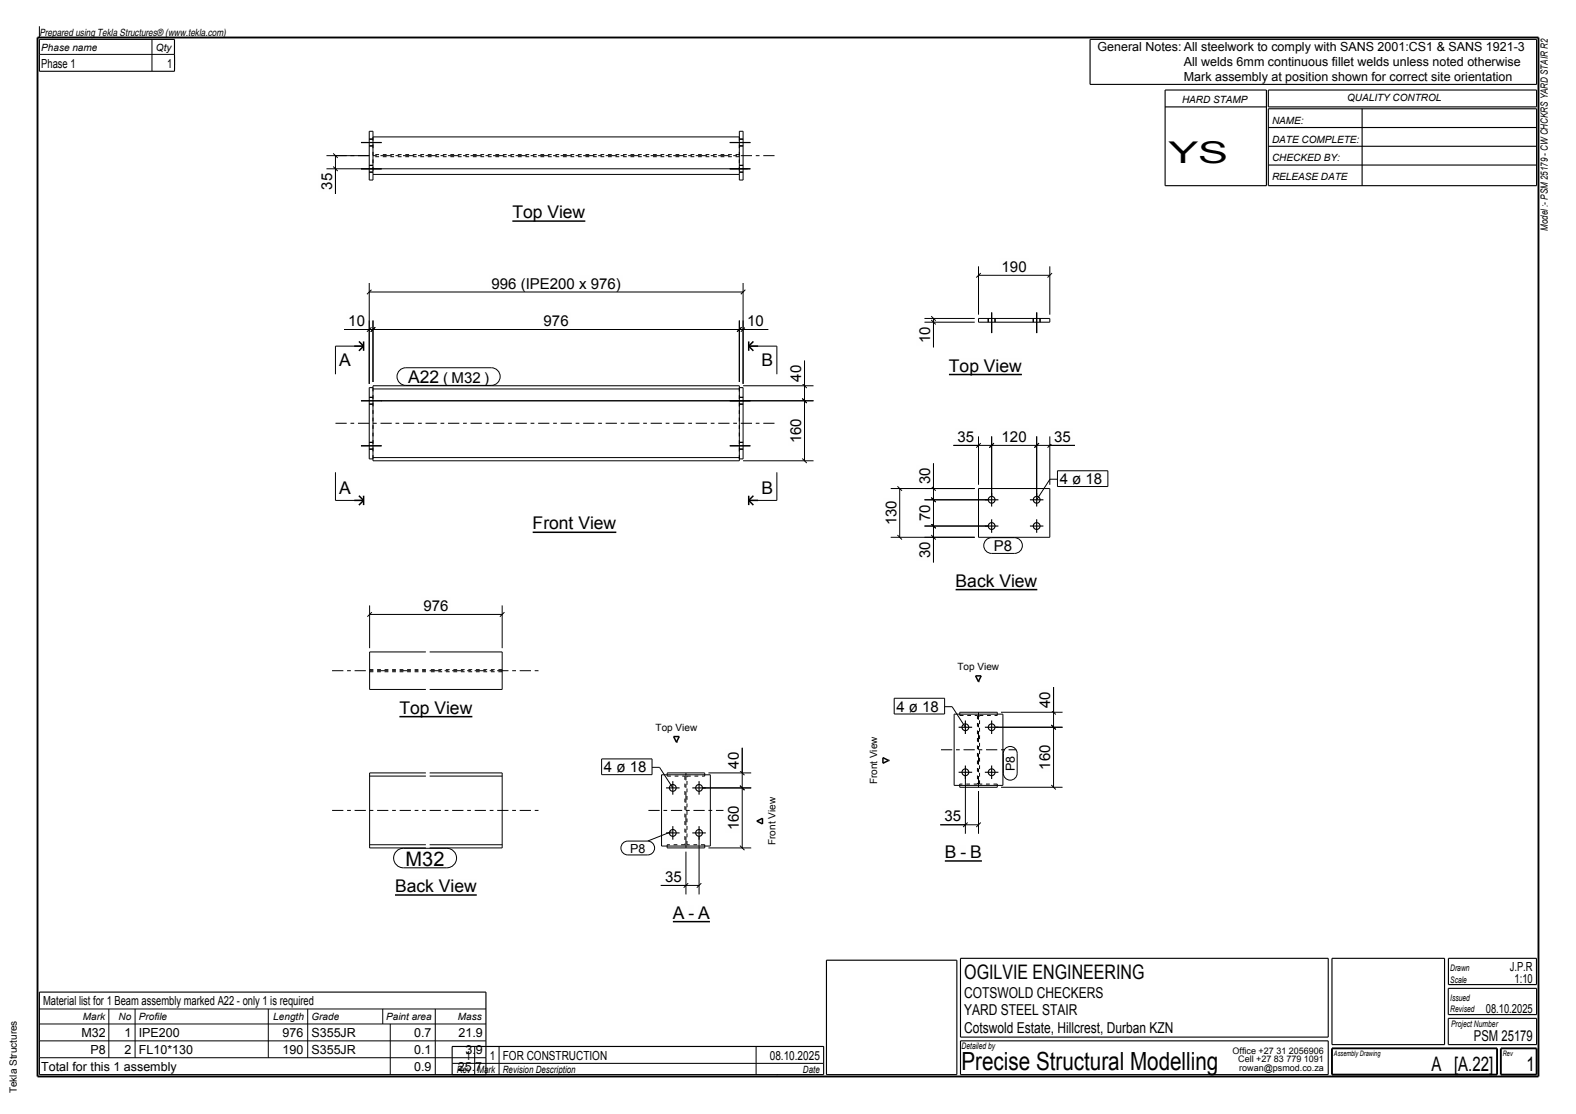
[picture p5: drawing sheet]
<svg xmlns="http://www.w3.org/2000/svg" width="420mm" height="297mm" viewBox="0 0 420 297" stroke-linecap="round" stroke-linejoin="round" font-family="sans-serif">
<path d="M10 10h400v277h-400z" fill="none" stroke="#000" stroke-width=".5"/>
<path d="M142 141.9h22.2" fill="none" stroke="#000" stroke-width=".4"/>
<path d="M142 137.7h22.2v3.5h-22.2z" fill-rule="evenodd" fill="#fefefb"/>
<path d="M136.5 58.9h19.5" fill="none" stroke="#000" stroke-width=".4"/>
<path d="M136.5 54.7h19.5v3.5h-19.5z" fill-rule="evenodd" fill="#fefefb"/>
<path d="M179.3 245.7h9.9" fill="none" stroke="#000" stroke-width=".4"/>
<g fill="#fefefb">
<path d="M179.3 241.5h3.1v3.5h-3.1z" fill-rule="evenodd"/>
<path d="M183.5 241.5h1.5v3.5h-1.5z" fill-rule="evenodd"/>
<path d="M186.1 241.5h3.1v3.5h-3.1z" fill-rule="evenodd"/>
</g>
<path d="M179.5 196.4h1.5l-.7 1.5zM201.7 218.9l1.5-.7v1.5zM251.8 229.5h9.9" fill="none" stroke="#000" stroke-width=".4"/>
<g fill="#fefefb">
<path d="M251.8 225.3h3.1v3.5h-3.1z" fill-rule="evenodd"/>
<path d="M256 225.3h1.5v3.5h-1.5z" fill-rule="evenodd"/>
<path d="M258.6 225.3h3.1v3.5h-3.1z" fill-rule="evenodd"/>
</g>
<path d="M252.9 99.8h19.4M260 180.2h1.5l-.8 1.5zM235.3 202l1.5 .7-1.5 .8z" fill="none" stroke="#000" stroke-width=".4"/>
<path d="M252.9 95.6h19.4v3.5h-19.4z" fill-rule="evenodd" fill="#fefefb"/>
<path d="M254.7 157.2h21.7" fill="none" stroke="#000" stroke-width=".4"/>
<path d="M254.7 152.9h21.7v3.5h-21.7z" fill-rule="evenodd" fill="#fefefb"/>
<path d="M106.4 191.1h19.5" fill="none" stroke="#000" stroke-width=".4"/>
<path d="M106.4 186.8h19.5v3.5h-19.5z" fill-rule="evenodd" fill="#fefefb"/>
<path d="M105.3 238.6h21.8" fill="none" stroke="#000" stroke-width=".4"/>
<path d="M105.3 234.4h21.8v3.5h-21.8z" fill-rule="evenodd" fill="#fefefb"/>
<g fill="none" stroke="#000" stroke-width=".27" stroke-dasharray="1 1 1 1" stroke-linecap="butt">
<path d="M99.4 36.5v10M197 36.5v10M197 41.8h-97.6M197 41.2h-97.6M99.4 103.3v19M197 103.3v19M113.5 179.1h-15M113.5 178.5h-15M133.8 179.1h-19.3M133.8 178.5h-19.3M255.8 190.4v.3M255.8 190.7h4.7"/>
<path d="M260.5 190.7v18.3M261.1 190.7h4.7M265.8 190.4v.3M177.8 206.6v.3M177.8 206.9h4.7M182.5 206.9v18.3M183.1 206.9h4.7M187.8 206.6v.3M255.8 209.4v-.4M260.5 209h-4.7M261.1 209v-18.3M265.8 209h-4.7"/>
<path d="M265.8 209.4v-.4M177.8 225.6v-.4M182.5 225.2h-4.7M183.1 225.2v-18.3M187.8 225.6v-.4M187.8 225.2h-4.7"/>
</g>
<g fill="none" stroke="#000" stroke-width=".27">
<path d="M10.5 14.5h36M10.5 7v3M40.5 10.5v8.5M98.4 35h1v13h-1zM99.4 36.5h97.6M197 35h1v13h-1zM87 45h112.3M87 41.5h11.4M88.8 44.4l1.2 1.2M88.8 40.9l1.2 1.2M89.4 41.5v10.2M99.4 46.5h97.6"/>
<path d="M98.4 75.4v26.9M98.4 77.8h99.6M99 77.2l-1.2 1.2M198 75.4v26.9M198.6 77.2l-1.2 1.2M260.8 71v12.9M260.8 73.4h19M261.4 72.8l-1.2 1.2M279.8 71v12.9M280.4 72.8l-1.2 1.2M91.7 87.8h113M96.9 92.3h-7.5v7.5"/>
<path d="M99 87.2l-1.2 1.2M99.4 85.4v16.4M100 87.2l-1.2 1.2M197 85.4v16.4M197.6 87.2l-1.2 1.2M198.6 87.2l-1.2 1.2M199.5 92.3h7.5v7.5M214.4 96.1v26.7M246.4 84.9h13.4M246.4 85.9h13.4M248.2 85.3l1.2 1.2M248.2 84.3l1.2 1.2"/>
<path d="M248.8 84.9v7.7M260.8 84.9h19v1h-19zM99.4 103.3h-1v19h1M99.4 102.8h97.6v20h-97.6zM99.4 103.7h97.6M101.5 106.8h115.3M197 103.3h1v19h-1M198 102.8h18.8M213.8 106.2l1.2 1.2M213.8 102.2l1.2 1.2M254.1 118.7h32.4M260.8 116.3v12.9"/>
<path d="M261.4 118.1l-1.2 1.2M264.3 116.3v15.9M264.9 118.1l-1.2 1.2M276.3 116.3v15.9M276.9 118.1l-1.2 1.2M279.8 116.3v12.9M280.4 118.1l-1.2 1.2M89.4 125.9v7.5h7.5M99.4 122h97.6M198 122.8h18.8M207 125.9v7.5h-7.5M213.8 122.2l1.2 1.2"/>
<path d="M237.4 130.2h22.4M239.2 129.6l1.2 1.2M239.8 130.2v13M246.4 133.2h16.9M248.2 132.6l1.2 1.2M248.2 129.6l1.2 1.2M248.2 139.6l1.2 1.2M248.8 123.5v26.4M260.8 130.2h19v13h-19zM281.8 127.8h-2l-3.5 5.4M237.4 143.2h22.4M239.2 142.6l1.2 1.2"/>
<path d="M246.4 140.2h16.9M248.2 142.6l1.2 1.2M98.5 161.4v11.4M98.5 163.8h35.3M99.1 163.2l-1.2 1.2M113.5 173.8h-15v10h15M114.5 173.8h19.3v10h-19.3M133.8 161.4v11.4M134.4 163.2l-1.2 1.2M197.8 199.4v26.7M251.7 188.4h2l3.6 5.5M254.3 190.4h13v19h-13z"/>
<path d="M255.8 190.4v-.5h10v.5M265.3 193.9h17.9M266.8 189.9h16.4M280.2 193.3l1.2 1.2M280.2 189.3l1.2 1.2M280.8 183.2v26.7M98.5 206.9h15M113.5 206.1h-15v20h15M114.5 206.1h19.3v20h-19.3M114.5 206.9h19.3M173.8 204.6h2l3.5 5.5M176.3 206.6h13v19h-13z"/>
<path d="M177.8 206.6v-.5h10v.5M187.3 210.1h12.9M188.8 206.1h11.4M197.2 209.5l1.2 1.2M197.2 205.5l1.2 1.2M250.6 219.9h10.2M255.8 209.4v.5h10v-.5M257.3 206.9v15.4M257.9 219.3l-1.2 1.2M260.8 210.9v11.4M261.4 219.3l-1.2 1.2M266.8 209.9h16.4"/>
<path d="M280.2 209.3l1.2 1.2M98.5 225.2h15M114.5 225.2h19.3M176.1 236.1h10.2M177.8 225.6v.5h10v-.5M178.9 221.7l-6.3 2.5M182.8 227.1v11.4M183.4 235.5l-1.2 1.2M186.3 223.1v15.4M186.9 235.5l-1.2 1.2M188.8 226.1h11.4M197.2 225.5l1.2 1.2"/>
<path d="M10.5 269h119M10.5 273h119M10.5 277.5h119M29 269v13M36 269v13M71.5 269v13M82 269v13M102 269v4M104 273v13.5M116 269v17.5M120.5 279h99M126.5 279v7.5"/>
<path d="M133 279v7.5M201.5 279v7.5M10.5 282h119M120.5 283.5h99M207 286.5h.1"/>
</g>
<path d="M89.4 41.5h117.6M89.4 112.8h117.6M88.5 178.8h25M114.5 178.8h29.3M250.8 199.9h20M88.5 216.1h25M114.5 216.1h29.3M172.8 216.1h20M260.8 209.9v-20M182.8 226.1v-20" fill="none" stroke="#000" stroke-width=".27" stroke-dasharray="3 1 1 1" stroke-linecap="butt"/>
<g fill="none" stroke="#000" stroke-width=".3">
<path d="M10.5 10.5h36v8.5h-36zM290.5 10.5h119v12h-119zM96.2 38h5.5M98.4 37.1h1M98.4 38.9h1M194.5 38h5.5M197 37.1h1M197 38.9h1M310.5 24h27v25.5h-27zM310.5 28.5h27M338 24h71.5v4.5h-71.5zM338 29h71.5v20.5h-71.5z"/>
<path d="M338 34h71.5M338 39h71.5M363 29v20.5M96.2 45h5.5M98.4 44.1h1M98.4 45.9h1M194.5 45h5.5M197 44.1h1M197 45.9h1M338 44h71.5M263.4 84.9v1M264.3 83.3v5.5"/>
<path d="M265.2 84.9v1M275.4 84.9v1M276.3 83.3v5.5M277.2 84.9v1M96.2 106.8h5.5M96.2 118.8h5.5M98.4 107.7h1M98.4 105.9h1M98.4 119.7h1M98.4 117.9h1M194.5 106.8h5.5M194.5 118.8h5.5"/>
<path d="M197 107.7h1M197 105.9h1M197 119.7h1M197 117.9h1M262.5 133.2h3.6M264.3 131.4v3.6M264.3 138.4v3.6M274.5 133.2h3.6M276.3 131.4v3.6M276.3 138.4v3.6M262.5 140.2h3.6M274.5 140.2h3.6"/>
<path d="M255.5 193.9h3.6M257.3 192.1v3.6M262.5 193.9h3.6M264.3 192.1v3.6M177.5 210.1h3.6M179.3 208.3v3.6M184.5 210.1h3.6M186.3 208.3v3.6M255.5 205.9h3.6M257.3 204.1v3.6M262.5 205.9h3.6M264.3 204.1v3.6"/>
<path d="M177.5 222.1h3.6M179.3 220.3v3.6M184.5 222.1h3.6M186.3 220.3v3.6M220.2 256h34.8v30.5h-34.8zM256 255.5h98v21h-98zM355 255.5h30v23h-30zM386 255.5h23.5v7h-23.5zM256 277.5h98v9h-98zM386 271.5h23.5v7h-23.5zM386 263.5h23.5v7h-23.5zM120.5 286.5v-7.5h99v7.5h-209v-22h119v22"/>
<circle cx="264.3" cy="133.2" r=".9"/>
<circle cx="276.3" cy="133.2" r=".9"/>
<circle cx="264.3" cy="140.2" r=".9"/>
<circle cx="276.3" cy="140.2" r=".9"/>
<circle cx="257.3" cy="193.9" r=".9"/>
<circle cx="264.3" cy="193.9" r=".9"/>
<circle cx="179.3" cy="210.1" r=".9"/>
<circle cx="186.3" cy="210.1" r=".9"/>
<circle cx="257.3" cy="205.9" r=".9"/>
<circle cx="264.3" cy="205.9" r=".9"/>
<circle cx="179.3" cy="222.1" r=".9"/>
<circle cx="186.3" cy="222.1" r=".9"/>
</g>
<path d="M355 279.5h44v7h-44zM400 279.5h9.5v7h-9.5z" fill="none" stroke="#000" stroke-width=".5"/>
<g fill="#fefefb">
<path d="M92.2 83.3h5.7v4.2h-5.7z" fill-rule="evenodd"/>
<path d="M90.4 94h3.1v3.5h-3.1z" fill-rule="evenodd"/>
</g>
<path d="M94.4 92.3h2.5M95.7 91l1.2 1.3M96.9 91v2.5M96.9 92.3l-1.2 1.2" fill="none" stroke="#000" stroke-width=".4"/>
<path d="M90.4 128.2h3.1v3.5h-3.1z" fill-rule="evenodd" fill="#fefefb"/>
<path d="M94.4 133.4h2.5M95.7 132.2l1.2 1.2M96.9 132.2v2.5M96.9 133.4l-1.2 1.3" fill="none" stroke="#000" stroke-width=".4"/>
<path d="M202.9 128.2h3.1v3.5h-3.1z" fill-rule="evenodd" fill="#fefefb"/>
<path d="M199.5 133.4h2.5M199.5 133.4l1.3 1.3M199.5 132.2v2.5M200.8 132.2l-1.3 1.2" fill="none" stroke="#000" stroke-width=".4"/>
<path d="M202.9 94h3.1v3.5h-3.1z" fill-rule="evenodd" fill="#fefefb"/>
<path d="M199.5 92.3h2.5M199.5 92.3l1.3 1.2M199.5 91v2.5M200.8 91l-1.3 1.3" fill="none" stroke="#000" stroke-width=".4"/>
<g fill="#fefefb">
<path d="M108.7 98.6h8.3v3.5h-8.3z" fill-rule="evenodd"/>
<path d="M108.7 98.6h8.3v3.5h-8.3z" fill-rule="evenodd"/>
<path d="M118.1 99.1h1.3v3h-1.3z" fill-rule="evenodd"/>
<path d="M118.1 99.1h1.3v3h-1.3z" fill-rule="evenodd"/>
<path d="M120.3 99.1h7.8v3h-7.8z" fill-rule="evenodd"/>
<path d="M120.3 99.1h7.8v3h-7.8z" fill-rule="evenodd"/>
<path d="M129 99.1h1.3v3h-1.3z" fill-rule="evenodd"/>
<path d="M129 99.1h1.3v3h-1.3z" fill-rule="evenodd"/>
</g>
<path d="M106.3 98.9a2.35 2.35 0 0 1 1.8-.9h22.8a2.35 2.35 0 0 1 2.4 2.4 2.35 2.35 0 0 1-2.4 2.3h-22.8a2.35 2.35 0 0 1-2.1-1.3 2.35 2.35 0 0 1 .3-2.5z" fill="none" stroke="#000" stroke-width=".27"/>
<g fill="#fefefb">
<path d="M209.9 96.7h4.2v5.6h-4.2z" fill-rule="evenodd"/>
<path d="M209.9 110.9h4.2v7.9h-4.2z" fill-rule="evenodd"/>
<path d="M198.6 83.3h5.6v4.2h-5.6z" fill-rule="evenodd"/>
<path d="M144.3 83.3h7.9v4.2h-7.9z" fill-rule="evenodd"/>
<path d="M130.4 73.3h35.6v4.2h-35.6z" fill-rule="evenodd"/>
<path d="M84.9 45.5h4.2v5.7h-4.2z" fill-rule="evenodd"/>
<path d="M167.9 224.8h4.1v2.5h-4.1z" fill-rule="evenodd"/>
<path d="M167.9 224.8h4.1v2.5h-4.1z" fill-rule="evenodd"/>
</g>
<path d="M166 224.8l1.3-.6h5.3a1.85 1.85 0 0 1 1.9 1.9 1.85 1.85 0 0 1-1.9 1.8h-5.3a1.85 1.85 0 0 1-1.7-1.1 1.85 1.85 0 0 1 .4-2z" fill="none" stroke="#000" stroke-width=".27"/>
<g fill="#fefefb">
<path d="M176.6 231.6h5.7v4.2h-5.7z" fill-rule="evenodd"/>
<path d="M160.9 202.9h11.4v3h-11.4z" fill-rule="evenodd"/>
<path d="M160.9 202.9h11.4v3h-11.4z" fill-rule="evenodd"/>
</g>
<path d="M173.2 202.9v3" fill="none" stroke="#fefefb" stroke-width=".27"/>
<path d="M160.3 202.3h13.5v4.2h-13.5z" fill="none" stroke="#000" stroke-width=".27"/>
<g fill="#fefefb">
<path d="M193.3 199.9h4.2v5.6h-4.2z" fill-rule="evenodd"/>
<path d="M193.3 214.1h4.2v7.9h-4.2z" fill-rule="evenodd"/>
<path d="M251.1 215.4h5.6v4.2h-5.6z" fill-rule="evenodd"/>
<path d="M238.9 186.8h11.3v3h-11.3z" fill-rule="evenodd"/>
<path d="M238.9 186.8h11.3v3h-11.3z" fill-rule="evenodd"/>
</g>
<path d="M251.1 186.8v3" fill="none" stroke="#fefefb" stroke-width=".27"/>
<path d="M238.3 186.2h13.4v4.2h-13.4z" fill="none" stroke="#000" stroke-width=".27"/>
<g fill="#fefefb">
<path d="M268 201.5h2.5v4h-2.5z" fill-rule="evenodd"/>
<path d="M268 201.5h2.5v4h-2.5z" fill-rule="evenodd"/>
</g>
<path d="M267.9 199.6a1.85 1.85 0 0 1 2-.4 1.85 1.85 0 0 1 1.2 1.7v5.2a1.85 1.85 0 0 1-1.9 1.9 1.85 1.85 0 0 1-1.8-1.9v-5.2z" fill="none" stroke="#000" stroke-width=".27"/>
<g fill="#fefefb">
<path d="M276.3 183.7h4.2v5.7h-4.2z" fill-rule="evenodd"/>
<path d="M276.3 198h4.2v7.8h-4.2z" fill-rule="evenodd"/>
<path d="M244.3 86.4h4.2v5.7h-4.2z" fill-rule="evenodd"/>
<path d="M266.3 68.9h7.9v4.2h-7.9z" fill-rule="evenodd"/>
<path d="M244.3 124.1h4.2v5.6h-4.2z" fill-rule="evenodd"/>
<path d="M282.4 126.1h11.3v3h-11.3z" fill-rule="evenodd"/>
<path d="M282.4 126.1h11.3v3h-11.3z" fill-rule="evenodd"/>
</g>
<path d="M294.6 126.1v3" fill="none" stroke="#fefefb" stroke-width=".27"/>
<path d="M281.8 125.5h13.4v4.2h-13.4z" fill="none" stroke="#000" stroke-width=".27"/>
<g fill="#fefefb">
<path d="M264.9 143.9h4.9v3h-4.9z" fill-rule="evenodd"/>
<path d="M264.9 143.9h4.9v3h-4.9z" fill-rule="evenodd"/>
</g>
<path d="M262.8 144l.9-.6 .6-.1h6.1a2.1 2.1 0 0 1 2.1 2.1 2.1 2.1 0 0 1-2.1 2.1h-6.1a2.1 2.1 0 0 1-2-1.2 2.1 2.1 0 0 1 .5-2.3z" fill="none" stroke="#000" stroke-width=".27"/>
<g fill="#fefefb">
<path d="M244.3 133.9h4.2v5.7h-4.2z" fill-rule="evenodd"/>
<path d="M244.3 143.8h4.2v5.6h-4.2z" fill-rule="evenodd"/>
<path d="M235.3 132.8h4.2v7.9h-4.2z" fill-rule="evenodd"/>
<path d="M280.3 114.2h5.6v4.2h-5.6z" fill-rule="evenodd"/>
<path d="M266.3 114.2h7.9v4.2h-7.9z" fill-rule="evenodd"/>
<path d="M254.6 114.2h5.6v4.2h-5.6z" fill-rule="evenodd"/>
<path d="M112.2 159.3h7.9v4.2h-7.9z" fill-rule="evenodd"/>
<path d="M108.1 226.8h10.4v4h-10.4z" fill-rule="evenodd"/>
<path d="M108.1 226.8h10.4v4h-10.4z" fill-rule="evenodd"/>
</g>
<path d="M105.5 227.1a2.6 2.6 0 0 1 2-.9h11.6a2.6 2.6 0 0 1 2.6 2.6 2.6 2.6 0 0 1-2.6 2.6h-11.6a2.6 2.6 0 0 1-2.3-1.5 2.6 2.6 0 0 1 .3-2.8z" fill="none" stroke="#000" stroke-width=".27"/>
<text font-size="8" x="311.4" y="43.5">YS</text>
<text font-size="6.7" x="256.3" y="285.3">Precise Structural Modelling</text>
<g font-size="5.3">
<text x="108.1" y="230.8">M32</text>
<text x="257" y="261">OGILVIE ENGINEERING</text>
<text x="381.5" y="285.5">A [A.22]</text>
<text x="406.8" y="285.5">1</text>
</g>
<g font-size="4.7">
<text x="136.5" y="58.2">Top View</text>
<text x="90.4" y="97.5">A</text>
<text x="202.9" y="97.5">B</text>
<text x="252.9" y="99.1">Top View</text>
<text x="108.8" y="102.1">A22</text>
<text x="90.4" y="131.7">A</text>
<text x="202.9" y="131.7">B</text>
<text x="142" y="141.2">Front View</text>
<text x="254.7" y="156.4">Back View</text>
<text x="106.4" y="190.3">Top View</text>
<text x="251.8" y="228.8">B</text>
<text x="256" y="228.8">-</text>
<text x="258.6" y="228.8">B</text>
<text x="105.3" y="237.9">Back View</text>
<text x="179.3" y="245">A - A</text>
</g>
<g font-size="4">
<text x="88.5" y="50.6" transform="rotate(-90 88.5 50.6)">35</text>
<text x="131" y="76.9">996 (IPE200 x 976)</text>
<text x="266.9" y="72.5">190</text>
<text x="92.8" y="86.9">10</text>
<text x="144.9" y="86.9">976</text>
<text x="199.2" y="86.9">10</text>
<text x="247.9" y="91.5" transform="rotate(-90 247.9 91.5)">10</text>
<text x="213.5" y="101.7" transform="rotate(-90 213.5 101.7)">40</text>
<text x="118.1" y="102.1">( M32 )</text>
<text x="213.5" y="118.2" transform="rotate(-90 213.5 118.2)">160</text>
<text x="255.2" y="117.8">35</text>
<text x="266.9" y="117.8">120</text>
<text x="280.9" y="117.8">35</text>
<text x="247.9" y="129.1" transform="rotate(-90 247.9 129.1)">30</text>
<text x="282.4" y="129.1">4 ø 18</text>
<text x="238.9" y="140.1" transform="rotate(-90 238.9 140.1)">130</text>
<text x="247.9" y="139" transform="rotate(-90 247.9 139)">70</text>
<text x="247.9" y="148.8" transform="rotate(-90 247.9 148.8)">30</text>
<text x="264.9" y="146.9">P8</text>
<text x="112.8" y="162.9">976</text>
<text x="238.9" y="189.8">4 ø 18</text>
<text x="279.9" y="188.8" transform="rotate(-90 279.9 188.8)">40</text>
<text x="160.9" y="205.9">4 ø 18</text>
<text x="196.9" y="204.9" transform="rotate(-90 196.9 204.9)">40</text>
<text x="279.9" y="205.2" transform="rotate(-90 279.9 205.2)">160</text>
<text x="196.9" y="221.4" transform="rotate(-90 196.9 221.4)">160</text>
<text x="251.7" y="219">35</text>
<text x="177.2" y="235.2">35</text>
<text x="257" y="266">COTSWOLD CHECKERS</text>
<text x="257" y="270.5">YARD STEEL STAIR</text>
<text x="257" y="275.5">Cotswold Estate, Hillcrest, Durban KZN</text>
<text x="392.8" y="277.5">PSM 25179</text>
</g>
<g font-size="3.3">
<text x="11" y="18">Phase 1</text>
<text x="44.5" y="18">1</text>
<text x="292.5" y="13.5">General Notes: All steelwork to comply with SANS 2001:CS1 &amp; SANS 1921-3</text>
<text x="315.5" y="17.5">All welds 6mm continuous fillet welds unless noted otherwise</text>
<text x="315.5" y="21.5">Mark assembly at position shown for correct site orientation</text>
<text x="270.5" y="205.5" transform="rotate(-90 270.5 205.5)">P8</text>
<text x="167.9" y="227.3">P8</text>
<text x="402.4" y="258.7">J.P.R</text>
<text x="403.6" y="262">1:10</text>
<text x="11.5" y="268">Material list for 1 Beam assembly marked A22 - only 1 is required</text>
<text x="396" y="270">08.10.2025</text>
<text x="21.7" y="276.5">M32</text>
<text x="24.1" y="281">P8</text>
<text x="33.1" y="276.5">1</text>
<text x="33.1" y="281">2</text>
<text x="37" y="276.5">IPE200</text>
<text x="37" y="281">FL10*130</text>
<text x="75.3" y="276.5">976 S355JR</text>
<text x="75.3" y="281">190 S355JR</text>
<text x="110.4" y="276.5">0.7</text>
<text x="110.4" y="281">0.1</text>
<text x="122.2" y="276.5">21.9</text>
<text x="124" y="281">3.9</text>
<text x="11" y="285.5">Total for this 1 assembly</text>
<text x="110.4" y="285.5">0.9</text>
<text x="122" y="285.5">25.7</text>
<text x="124" y="282.5">1</text>
<text x="130.5" y="282.5">1 FOR CONSTRUCTION</text>
<text x="205.2" y="282.5">08.10.2025</text>
</g>
<g font-size="2.7">
<text x="10.5" y="9.5">Prepared using Tekla Structures® (www.tekla.com)</text>
<text x="11" y="13.5">Phase name</text>
<text x="41.6" y="13.5">Qty</text>
<text x="315" y="27.5">HARD STAMP</text>
<text x="359" y="27">QUALITY CONTROL</text>
<text x="339" y="33">NAME:</text>
<text x="339" y="38">DATE COMPLETE:</text>
<text x="339" y="43">CHECKED BY:</text>
<text x="339" y="48">RELEASE DATE</text>
<text x="412.5" y="61.5" transform="rotate(-90 412.5 61.5)">Model :- PSM 25179 - CW CHCKRS YARD STAIR R2</text>
<text x="255.2" y="178.7">Top View</text>
<text x="174.7" y="194.9">Top View</text>
<text x="233.8" y="209.1" transform="rotate(-90 233.8 209.1)">Front View</text>
<text x="206.7" y="225.3" transform="rotate(-90 206.7 225.3)">Front View</text>
<text x="22.1" y="272">Mark</text>
<text x="31.6" y="272">No</text>
<text x="37" y="272">Profile</text>
<text x="72.8" y="272">Length</text>
<text x="83" y="272">Grade</text>
<text x="102.9" y="272">Paint area</text>
<text x="122" y="272">Mass</text>
<text x="121.7" y="286">Rev</text>
<text x="127.3" y="286">Mark</text>
<text x="134" y="286">Revision Description</text>
<text x="214" y="286">Date</text>
<text x="4.5" y="291.5" transform="rotate(-90 4.5 291.5)">Tekla Structures</text>
</g>
<g font-size="2.4">
<text x="386.5" y="262">Scale</text>
<text x="386.5" y="258.7">Drawn</text>
<text x="386.5" y="266.8">Issued</text>
<text x="386.5" y="269.8">Revised</text>
<text x="386.7" y="273.7">Project Number</text>
<text x="256.3" y="279.7">Detailed by</text>
<text x="328.5" y="281">Office +27 31 2056906</text>
<text x="330" y="283.3">Cell +27 83 779 1091</text>
<text x="330.3" y="285.5">rowan@psmod.co.za</text>
</g>
<g font-size="2">
<text x="355.5" y="281.5">Assembly Drawing</text>
<text x="400.5" y="281.5">Rev</text>
</g>
</svg>
